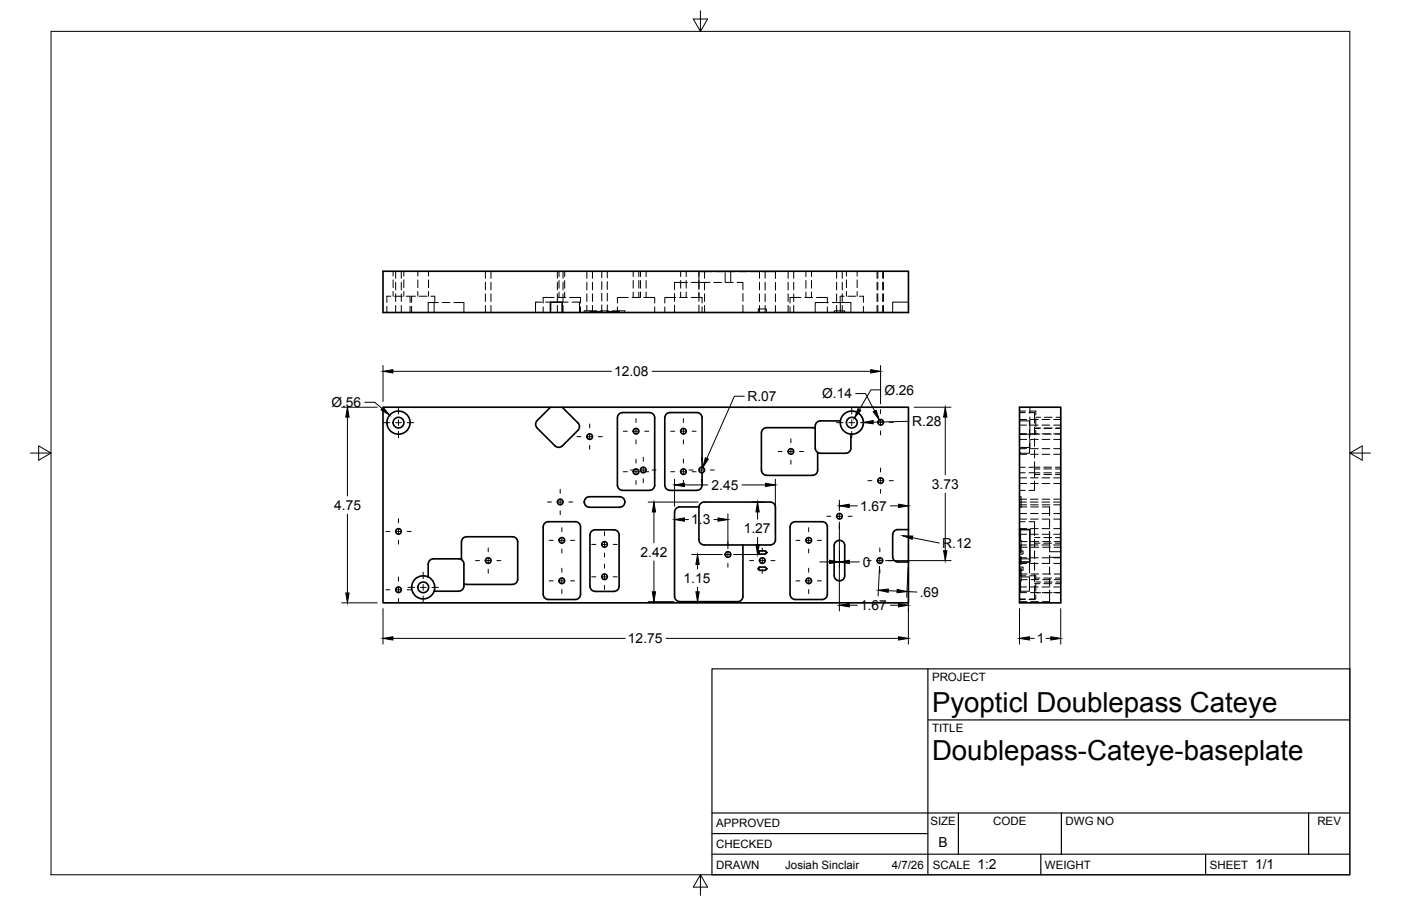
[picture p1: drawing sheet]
<svg xmlns="http://www.w3.org/2000/svg" width="432mm" height="279mm" viewBox="0 0 432 279" stroke-linecap="round" stroke-linejoin="round" font-family="sans-serif">
<!-- layer: Visible -->
<g fill="none" stroke="#000" stroke-width=".51">
<path d="M118 83.7h162v12.7h-106.7v-3.2h-3.6v3.2h-51.7zM169.7 96.4h3.6M118 125.6h162v60.3h-162zM169.7 125.6l-4.2 4.1a1.61 1.61 0 0 0 0 2.3l5.6 5.5a1.59 1.59 0 0 0 2.2 0l4.8-4.8a1.58 1.58 0 0 0 0-2.3l-4.8-4.8M251.2 132.1l-.8-.2h-14.1a1.58 1.58 0 0 0-1.6 1.6v11.5a1.62 1.62 0 0 0 1.6 1.6M251.3 138.2l.2 .8 .5 .5M252 139.6v5.4a1.58 1.58 0 0 1-1.6 1.6M259 129.8h-6.2a1.79 1.79 0 0 0-1.6 2.3v6.1M262.3 138.2a1.58 1.58 0 0 1-1.6 1.6h-7.9l-.8-.3M262.3 133.9v4.3M180.7 153.5l1-.3h9.3a1.63 1.63 0 0 1 1.6 1.6 1.63 1.63 0 0 1-1.6 1.6h-9.3a1.63 1.63 0 0 1-1.6-1.1 1.63 1.63 0 0 1 .6-1.8zM191.9 151.2h8.3"/>
<path d="M191.9 151.2a1.61 1.61 0 0 1-1.6-1.6v-20.8a1.58 1.58 0 0 1 1.6-1.6h8.3a1.58 1.58 0 0 1 1.6 1.6v20.8a1.58 1.58 0 0 1-1.6 1.6M206.5 151.2h8.3M207.9 157.9v26a1.58 1.58 0 0 0 1.6 1.6h17.9a1.62 1.62 0 0 0 1.6-1.6v-15.8h-12a1.62 1.62 0 0 1-1.6-1.6M215.4 156.3h-5.9a1.58 1.58 0 0 0-1.6 1.6M215.4 156.3a1.58 1.58 0 0 1 1.6-1.5h20.4a1.58 1.58 0 0 1 1.6 1.6v10.1M215.4 156.3v10.2M216.4 144.1v-15.3a1.58 1.58 0 0 0-1.6-1.6h-8.3a1.58 1.58 0 0 0-1.6 1.6v20.8a1.62 1.62 0 0 0 1.6 1.6M216.4 145.8v3.8a1.58 1.58 0 0 1-1.6 1.6M236.3 146.6h14.1M133.6 172.3h7.8l.8 .3M133.6 172.3a1.58 1.58 0 0 0-1.6 1.6v4M142.2 172.6l.6 .5 .2 .8v6.1a1.76 1.76 0 0 1-1.6 2.3h-7.6"/>
<path d="M142.2 172.6v-5.5a1.58 1.58 0 0 1 1.6-1.6h14.2a1.58 1.58 0 0 1 1.6 1.6v11.5M159.6 178.6a1.61 1.61 0 0 1-1.6 1.6h-14.2l-.8-.2M177.3 160.9h-8.3a1.58 1.58 0 0 0-1.6 1.6v20.8a1.62 1.62 0 0 0 1.6 1.6M177.3 160.9a1.58 1.58 0 0 1 1.6 1.6v20.8a1.58 1.58 0 0 1-1.6 1.6M233.8 175.1l.4-.2h1.5a.5 .5 0 0 1 .5 .5 .5 .5 0 0 1-.5 .5h-1.5a.5 .5 0 0 1-.4-.8zM233.8 170.1l.4-.2h1.5a.5 .5 0 0 1 .5 .5 .5 .5 0 0 1-.5 .5h-1.5a.5 .5 0 0 1-.4-.8zM239 166.5a1.58 1.58 0 0 1-1.6 1.5l-8.4 .1M257.8 166.9a1.63 1.63 0 0 1 2.5 1.3v9.3a1.63 1.63 0 0 1-1.6 1.6 1.63 1.63 0 0 1-1.6-1.6v-9.3zM280 163.3h-3.3a1.58 1.58 0 0 0-1.6 1.6v6.8a1.62 1.62 0 0 0 1.6 1.6h3.3M314.2 163.3h3.2v10h-3.2zM314.2 163.3v-37.7h12.7v60.3h-12.7v-12.6M169 184.9h8.3"/>
<path d="M181.8 180.8v-15.8a1.58 1.58 0 0 1 1.6-1.6h5.8a1.58 1.58 0 0 1 1.6 1.6v15.8M181.8 180.8a1.61 1.61 0 0 0 1.6 1.6h5.8a1.58 1.58 0 0 0 1.6-1.6M245.1 184.9h8.3M245.1 184.9a1.61 1.61 0 0 1-1.6-1.6v-20.8a1.58 1.58 0 0 1 1.6-1.6h8.3a1.58 1.58 0 0 1 1.6 1.6v20.8a1.58 1.58 0 0 1-1.6 1.6"/>
<circle cx="122.8" cy="130.3" r="1.65"/>
<circle cx="122.8" cy="130.3" r="3.6"/>
<circle cx="181.7" cy="134.7" r=".86"/>
<circle cx="196" cy="133" r=".86"/>
<circle cx="210.6" cy="133" r=".86"/>
<circle cx="243.8" cy="139.2" r=".86"/>
<circle cx="262.5" cy="130.3" r="1.65"/>
<circle cx="262.5" cy="130.3" r="3.6"/>
<circle cx="271.4" cy="130.2" r=".86"/>
<circle cx="172.7" cy="154.8" r=".86"/>
<circle cx="196" cy="145.5" r=".86"/>
<circle cx="198.3" cy="144.9" r=".86"/>
<circle cx="210.6" cy="145.5" r=".86"/>
<circle cx="216.3" cy="144.9" r=".86"/>
<circle cx="258.7" cy="159.2" r=".86"/>
<circle cx="271.4" cy="148.2" r=".86"/>
<circle cx="122.8" cy="163.9" r=".86"/>
<circle cx="150.5" cy="172.9" r=".86"/>
<circle cx="173.2" cy="179.1" r=".86"/>
<circle cx="173.2" cy="166.6" r=".86"/>
<circle cx="186.3" cy="177.9" r=".86"/>
<circle cx="186.3" cy="167.9" r=".86"/>
<circle cx="224.4" cy="171" r=".86"/>
<circle cx="235" cy="172.9" r=".86"/>
<circle cx="249.3" cy="166.6" r=".86"/>
<circle cx="249.3" cy="179.1" r=".86"/>
<circle cx="271.2" cy="172.9" r=".86"/>
<circle cx="122.8" cy="181.9" r=".86"/>
<circle cx="130.4" cy="181.1" r="1.65"/>
<circle cx="130.4" cy="181.1" r="3.6"/>
</g>
<g fill="#000">
<circle cx="233.7" cy="170.4" r=".25"/>
<circle cx="233.7" cy="175.4" r=".25"/>
<circle cx="236.2" cy="175.4" r=".25"/>
<circle cx="236.2" cy="170.4" r=".25"/>
</g>
<!-- layer: Hidden -->
<g fill="none" stroke="#000" stroke-width=".31">
<path d="M119.2 94.5v1.9M120.4 91.4h-1.2v1.9M121.2 83.7v1.4M121.2 86.3v2.4M121.2 89.9v1.5M121.6 91.4h2.4M121.9 83.7v2.1M121.9 87v2.4M121.9 90.6v2.4M121.9 94.2v2.2M123.7 83.7v2.1M123.7 87v2.4"/>
<path d="M123.7 90.6v2.4M123.7 94.2v2.2M124.5 83.7v1.4M124.5 86.3v2.4M124.5 89.9v1.5M125.2 91.4h1.2v1.9M126.4 94.5v1.9M126.9 94.5v1.9M128.1 91.4h-1.2v1.9M128.8 83.7v1.4M128.8 86.3v2.4M128.8 89.9v1.5"/>
<path d="M129.2 91.4h2.4M132.1 83.7v1.4M132.1 86.3v2.4M132.1 89.9v1.5M132.8 91.4h1.2v1.9M133.8 93.3v3.1M135.1 93.3h-3.1v3.1M136.3 93.3h2.4M139.9 93.3h3.1v3.1M142.2 96.4h4.5M147.9 96.4h2.4M149.6 83.7v2.1"/>
<path d="M149.6 87v2.4M149.6 90.6v2.4M149.6 94.2v2.2M151.3 83.7v2.1M151.3 87v2.4M151.3 90.6v2.4M151.3 94.2v2.2M151.5 96.4h2.4M155 96.4h4.6M167 93.2h-1.9v3.2M167.4 94.6v1.8M168.2 93.2h1.5"/>
<path d="M170.8 91.7h-3.4v1.8M171.8 83.7v2.1M171.8 87v2.4M171.8 90.6v2.4M171.8 94.2v2.2M172 91.7h2.3M172.3 83.7v1.6M172.3 86.5v2.4M172.3 90.1v1.6M173.3 93.2h1.8M173.5 83.7v2.1M173.5 87v2.4"/>
<path d="M173.5 90.6v2.4M173.5 94.2v2.2M174 83.7v1.6M174 86.5v2.4M174 90.1v1.6M175.6 91.7h3.3v1.8M176.3 93.2h2.3v3.2M178.9 94.6v1.8M180.9 83.7v2.1M180.9 87v2.4M180.9 90.6v2.4M180.9 94.2v2.2"/>
<path d="M182.6 83.7v2.1M182.6 87v2.4M182.6 90.6v2.4M182.6 94.2v2.2M183.9 95.9h-3.8v.5M185.1 95.9h2.4M185.5 83.7v2M185.5 86.9v2.4M185.5 90.4v2.4M185.5 94v2M185.7 96h-2.8a.64 .64 0 0 0-1.1 .4M186.9 96h2.9a.64 .64 0 0 1 1 .4"/>
<path d="M187.2 83.7v2M187.2 86.9v2.4M187.2 90.4v2.4M187.2 94v2M188.7 95.9h3.9v.5M190.3 94.6v1.8M193.7 91.7h-3.4v1.8M194.8 91.7h2.4M195.2 83.7v1.6M195.2 86.5v2.4M195.2 90.1v1.6M196.9 83.7v1.6"/>
<path d="M196.9 86.5v2.4M196.9 90.1v1.6M197.4 83.7v1.6M197.4 86.5v2.4M197.4 90.1v1.6M198.4 91.7h3.4v1.8M199.1 83.7v1.6M199.1 86.5v2.4M199.1 90.1v1.6M201.8 94.6v1.8M204.9 94.6v1.8M207.9 90.5v2.4"/>
<path d="M207.9 94.1v2.3M208.3 91.7h-3.4v1.8M209.4 91.7h2.4M209.8 83.7v1.6M209.8 86.5v2.4M209.8 90.1v1.6M211.5 83.7v1.6M211.5 86.5v2.4M211.5 90.1v1.6M211.9 87.1h-4v2.2M213 91.7h3.4v1.8M215.4 87.1h3.4"/>
<path d="M215.4 83.7v1.6M215.4 86.5v2.8M215.4 90.1v2.8M215.4 94.1v2.3M216.4 94.6v1.8M217.1 83.7v2.1M217.1 87v2.4M217.1 90.6v2.4M217.1 94.2v2.2M219.5 83.8h-4.1v3.3h-2.4M220 87.1h2.4M220.6 83.8h2.4"/>
<path d="M223.5 83.7v3.4M223.6 87.1h2.4M224.2 83.8h2.4M225.2 83.7v3.4M227.2 87.1h1.8v2.2M227.8 83.8h2.4M229 90.5v2.4M229 94.1v2.3M231.4 83.8h2.3M233.7 96.4v-1.1h2.5v1.1M234.1 83.7v2.1M234.1 87v2.4"/>
<path d="M234.1 90.6v2.4M234.1 94.2v2.2M234.7 96.4h4.5M234.9 83.8h4.1v2.1M235.8 83.7v2.1M235.8 87v2.4M235.8 90.6v2.4M235.8 94.2v2.2M239 87.1v2.4M239 90.7v2.3M239 94.2v2.2M240.4 96.4h2.3"/>
<path d="M242.9 83.7v2.1M242.9 87v2.4M242.9 90.6v2.4M242.9 94.2v2.2M243.5 94.6v1.8M243.9 96.4h2.4M244.6 83.7v2.1M244.6 87v2.4M244.6 90.6v2.4M244.6 94.2v2.2M246.9 91.7h-3.4v1.8M248.1 91.7h2.3"/>
<path d="M248.4 83.7v1.6M248.4 86.5v2.4M248.4 90.1v1.6M250.1 83.7v1.6M250.1 86.5v2.4M250.1 90.1v1.6M251.2 96.4h.8M251.6 91.7h3.4v1.8M252 96.4h.1M255 94.6v1.8M255.3 93.3h-4.1v3.1h-3.7M257.1 96.4v-.5h3.2v.5"/>
<path d="M257.9 83.7v2.1M257.9 87v2.4M257.9 90.6v2.4M257.9 94.2v2.2M259 96.4v-3.1h3.3v3.1M259.6 83.7v2.1M259.6 87v2.4M259.6 90.6v2.4M259.6 94.2v2.2M260.1 91.4h-1.1v1.9h-2.5M260.9 83.7v1.4M260.9 86.3v2.4"/>
<path d="M260.9 89.9v1.5M261.3 91.4h2.4M264.2 83.7v1.4M264.2 86.3v2.4M264.2 89.9v1.5M264.9 91.4h1.2v1.9M266.1 94.5v1.9M270.3 83.7v2.1M270.3 87v2.4M270.3 90.6v2.4M270.3 94.2v2.2M270.6 83.7v2.1"/>
<path d="M270.6 87v2.4M270.6 90.6v2.4M270.6 94.2v2.2M272.1 83.7v2.1M272.1 87v2.4M272.1 90.6v2.4M272.1 94.2v2.2M272.3 83.7v2.1M272.3 87v2.4M272.3 90.6v2.4M272.3 94.2v2.2M280 93.2h-4.9v3.2"/>
<path d="M314.2 129.8h3.1v1.5M314.2 131.9v2.7M314.2 135.8v3.8M314.2 139.6h.1M314.2 139.6v2.1M314.2 127.2h1.8M314.2 126.8h1.9M314.2 133.8h2.2M314.2 135.5h2.2M314.2 129.4h2.2M314.2 131.1h2.2M314.2 138.4h2.2"/>
<path d="M316.1 133.9h-1.9h3.1v1.6M317.1 127.2h1.8v3.3M317.3 136.7v3.1h-3.1M317.3 132.4v1.5h1.9v-1.2M317.3 126.8h1.9v1.2M317.4 128.6v5.9M317.4 135.7v2.3h-3.2M317.4 125.6v1.8M317.6 133.8h2.4M317.6 135.5h2.4M317.6 129.4h2.4M317.6 131.1h2.4"/>
<path d="M317.6 138.4h2.4M318.9 131.7v2.4M318.9 135.3v2.3M318.9 138.8v2.4M318.9 132.1h1.6M318.9 133.9h1.6M319.2 129.2v2.3M319.2 128.7h1.5M319.2 132h1.5M321.2 133.8h2.4M321.2 135.5h2.4M321.2 129.4h2.4"/>
<path d="M321.2 131.1h2.4M321.2 138.4h2.4M321.7 132.1h2.4M321.7 133.9h2.4M321.9 128.7h2.4M321.9 132h2.4M324.8 133.8h2.1M324.8 135.5h2.1M324.8 129.4h2.1M324.8 131.1h2.1M324.8 138.4h2.1M325.3 132.1h1.6"/>
<path d="M325.3 133.9h1.6M325.5 128.7h1.4M325.5 132h1.4M314.2 142.9v3.7M314.2 153.2h.5v3.2h-.5M314.2 154.8h2.2M314.2 156.3h2.3M314.2 144.1h1.8M314.2 145.8h1.8M314.2 151.2h1.8M314.2 158.4h2.2M314.2 153.9h2.2"/>
<path d="M314.2 155.7h2.2M314.2 147.4h2.2M314.2 149.1h2.2M314.2 140.1h2.2M317.1 144.1h1.8v3M317.1 145.8h3.4M317.5 154.8h2.4M317.6 158.4h2.4M317.6 153.9h2.4M317.6 155.7h2.4M317.6 147.4h2.4M317.6 149.1h2.4"/>
<path d="M317.6 140.1h2.4M317.7 156.3h2.4M318.9 148.3v2.9h-1.8M318.9 142.4v1.7h1.6M318.9 144.6h1.6M318.9 146.3h1.6M321.1 154.8h2.4M321.2 158.4h2.4M321.2 153.9h2.4M321.2 155.7h2.4M321.2 147.4h2.4M321.2 149.1h2.4"/>
<path d="M321.2 140.1h2.4M321.2 156.3h2.3v2.8M321.7 144.1h2.4M321.7 145.8h2.4M321.7 144.6h2.4M321.7 146.3h2.4M324.7 154.8h2.1v4.3M324.8 158.4h2.1M324.8 153.9h2.1M324.8 155.7h2.1M324.8 147.4h2.1M324.8 149.1h2.1"/>
<path d="M324.8 140.1h2.1M325.3 144.1h1.6M325.3 145.8h1.6M325.3 144.6h1.6M325.3 146.3h1.6M314.2 163.4a.66 .66 0 0 1 .4 1v2.5M314.2 177.9h3.1v4.4h-3.1M314.2 177.1v3.1M314.2 165.5v3.2M314.2 172.3h3.1v4.4M314.2 172.6h.1M314.2 166.6h.5v3.9"/>
<path d="M314.2 174.9h1.1v1h-1.1M314.2 170.9h1.1v-1h-1.1v2.4M314.2 173.5v2.4M314.2 168.1h2.2M314.2 160.9h1.8M314.2 177.6h1.9M314.2 163h2.2M314.2 164.8h2.2M314.2 172h2.2M314.2 173.8h2.2M314.2 160.1h2.2M314.6 178.8v2.5a.66 .66 0 0 1-.4 1.1"/>
<path d="M314.6 168.1v2.4M314.6 171.7v2.4M314.6 175.3v2.4M314.6 177h2M314.6 178.8h2M314.6 167h2M314.6 168.8h2M314.7 175.3v3.8h-.5M314.7 171.7v2.4M317.1 160.9h1.8v4.2M317.3 177.6h1.9v1.2M317.5 168.1h2.4"/>
<path d="M317.6 163h2.4M317.6 164.8h2.4M317.6 172h2.4M317.6 173.8h2.4M317.6 160.1h2.4M317.8 177h2.3M317.8 178.8h2.3M317.8 167h2.3M317.8 168.8h2.3M318.9 166.3v2.4M318.9 169.9v2.4M318.9 173.5v2.4"/>
<path d="M318.9 177.1v2.3M318.9 178.3h1.6M318.9 165.8h1.6M318.9 167.5h1.6M319.2 180v2.3M319.2 179.5h1.5M321.1 168.1h2.4M321.2 163h2.4M321.2 164.8h2.4M321.2 172h2.4M321.2 173.8h2.4M321.2 160.1h2.4"/>
<path d="M321.3 177h2.4M321.3 178.8h2.4M321.3 167h2.4M321.3 168.8h2.4M321.7 178.3h2.4M321.7 165.8h2.4M321.7 167.5h2.4M321.9 179.5h2.4M323.5 163.8v4.3M323.5 160.3v2.3M323.5 168.1v2M323.5 171.2v2.4"/>
<path d="M323.5 174.8v2.4M323.5 178.4v2.4M323.5 170.1h3.4M323.5 171.9h3.4M324.8 163h2.1M324.8 164.8h2.1M324.8 172h2.1M324.8 173.8h2.1M324.8 160.1h2.1M324.9 177h2M324.9 178.8h2M324.9 167h2"/>
<path d="M324.9 168.8h2M325.3 178.3h1.6M325.3 165.8h1.6M325.3 167.5h1.6M325.5 179.5h1.4M326.8 163.8v4.3h-2.1M326.8 160.3v2.3M314.2 180h.1M314.2 185.5h2.3M314.2 184.9h1.8M314.2 184.7h1.9M314.2 181h2.2"/>
<path d="M314.2 182.8h2.2M317.6 181h2.4M317.6 182.8h3.1M317.7 185.5h2.4M318.9 180.6v4.3h-1.8M318.9 180h1.6M319.2 183.5v1.2h-1.9M321.2 181h2.4M321.2 182.8h3.1M321.7 180h2.4M323.5 182v3.5h-2.3M324.8 181h2.1"/>
<path d="M324.8 182.8h2.1M325.3 180h1.6"/>
</g>
<!-- layer: Border -->
<path d="M15.7 9.7h400.3v260.1h-400.3zM215.9 3.3v6.4l-2.2-3.8h4.4l-2.2 3.8M9.4 139.7h6.3l-3.8-2.2v4.4l3.8-2.2M416 139.7l3.8 2.2v-4.4l-3.8 2.2h6.4M215.9 269.8l2.2 3.8h-4.4l2.2-3.8v6.3" fill="none" stroke="#000" stroke-width=".31"/>
<!-- layer: Titleblock -->
<path d="M219.4 206.3h196.6v63.5h-196.6zM286 206.3v63.5M286 222h130M219.4 257.1h66.6M219.4 250.7h196.6M295.4 250.7v12.7M327.1 250.7v12.7M403.3 250.7v12.7M219.4 263.4h196.6M320.8 263.4v6.4M371.6 263.4v6.4" fill="none" stroke="#000" stroke-width=".36"/>
<!-- layer: Smart Centers -->
<g fill="none" stroke="#000" stroke-width=".31">
<path d="M118.1 130.3h2M121.9 130.3h1.8M122.8 125.6v2.1M122.8 129.5v1.7M122.8 133v2M125.5 130.3h2M177.8 134.7h1.2M180.8 134.7h1.8M181.7 130.7v1.3M181.7 133.8v1.8M181.7 137.3v1.3M184.4 134.7h1.3"/>
<path d="M192.1 133h1.2M195.1 133h1.8M196 129.1v1.2M196 132.1v1.8M196 135.7v1.2M198.7 133h1.2M206.7 133h1.2M209.7 133h1.8M210.6 129.1v1.2M210.6 132.1v1.8M210.6 135.7v1.2M213.3 133h1.2"/>
<path d="M239.8 139.2h1.3M242.8 139.2h1.8M243.8 135.3v1.2M243.8 138.3v1.8M246.4 139.2h1.2M257.8 130.3h2M261.6 130.3h1.8M262.5 125.6v2.1M262.5 129.5v1.7M262.5 133v2M265.2 130.3h2M267.5 130.2h1.2"/>
<path d="M270.5 130.2h1.8M271.4 126.3v1.3M271.4 129.3v1.8M271.4 132.9v1.3M274.1 130.2h1.2M122.8 160v1.2M168.7 154.8h1.3M171.7 154.8h1.8M172.7 150.9v1.2M172.7 153.9v1.8M172.7 157.5v1.2M175.3 154.8h1.3"/>
<path d="M192.1 145.5h1.2M194.4 144.9h1.2M195.1 145.5h1.8M196 141.6v1.2M196 144.6v1.8M196 148.2v1.2M197.4 144.9h1.8M198.3 141v1.3M198.3 144.1v1.7M198.3 147.6v1.3M198.7 145.5h1.2M201 144.9h1.2"/>
<path d="M206.7 145.5h1.2M209.7 145.5h1.8M210.6 141.6v1.2M210.6 144.6v1.8M210.6 148.2v1.2M212.4 144.9h1.2M213.3 145.5h1.2M215.4 144.9h1.8M216.3 141v1.3M216.3 144.1v1.7M216.3 147.6v1.3M218.9 144.9h1.3"/>
<path d="M243.8 141.9v1.3M254.8 159.2h1.2M257.8 159.2h1.8M258.7 155.3v1.2M258.7 158.3v1.8M261.4 159.2h1.2M267.5 148.2h1.2M270.5 148.2h1.8M271.4 144.3v1.3M271.4 147.3v1.8M271.4 150.9v1.2M274.1 148.2h1.2"/>
<path d="M118.9 163.9h1.2M121.9 163.9h1.8M122.8 163v1.8M122.8 166.6v1.2M122.8 178v1.2M125.5 163.9h1.2M130.4 176.4v2.1M146.6 172.9h1.2M149.6 172.9h1.8M150.5 169v1.2M150.5 172v1.8M150.5 175.6v1.2"/>
<path d="M153.1 172.9h1.3M169.2 179.1h1.3M169.2 166.6h1.3M172.3 179.1h1.8M172.3 166.6h1.8M173.2 162.7v1.3M173.2 165.7v1.8M173.2 169.3v1.2M173.2 175.2v1.3M173.2 178.2v1.8M175.9 179.1h1.2M175.9 166.6h1.2"/>
<path d="M182.4 177.9h1.2M182.4 167.9h1.2M185.4 177.9h1.8M185.4 167.9h1.8M186.3 164v1.2M186.3 167v1.8M186.3 170.6v1.2M186.3 174v1.2M186.3 177v1.8M189 177.9h1.2M189 167.9h1.2M220.4 171h1.3"/>
<path d="M223.5 171h1.7M224.3 167.1v1.2M224.3 170.1v1.8M224.3 173.7v1.2M227 171h1.3M231 172.9h1.3M234 172.9h1.8M234.9 169v1.2M234.9 172v1.8M234.9 175.6v1.2M237.6 172.9h1.2M245.3 179.1h1.2"/>
<path d="M245.3 166.6h1.2M248.3 179.1h1.8M248.3 166.6h1.8M249.2 162.7v1.3M249.2 165.7v1.8M249.2 169.3v1.2M249.2 175.2v1.3M249.2 178.2v1.8M251.9 179.1h1.3M251.9 166.6h1.3M258.7 161.9v1.2M267.3 172.9h1.2"/>
<path d="M270.3 172.9h1.8M271.2 169v1.2M271.2 172v1.8M271.2 175.6v1.2M273.8 172.9h1.3M118.9 181.9h1.2M121.9 181.9h1.8M122.8 181v1.8M122.8 184.6v1.2M125.5 181.9h1.2M125.7 181.1h2.1M129.5 181.1h1.8"/>
<path d="M130.4 180.3v1.7M130.4 183.8v2M133.1 181.1h2M173.2 181.8v1.2M186.3 180.6v1.2M249.2 181.8v1.2"/>
</g>
<!-- layer: FD_Dimensions -->
<g fill="none" stroke="#000" stroke-width=".31">
<path d="M118 112.7v11.1M121.1 114.5h67.3M201 114.5h67.4M271.4 112.7v11.8M105.3 125.6h11M107.1 128.6v24.3M112.4 124.1h3.1l2.3 1.9M229.4 122.2h-3l-8.6 19.2M263.7 121.4h3.1l2.8 5.4M265.6 128.6a3.6 3.6 0 0 1-1.6 5M271.5 120.2h-3.1l-3.5 6.1M280.2 129.9l-11.1 .3"/>
<path d="M281.7 125.6h11.4M291.3 128.6v17.8M107.1 158.6v24.3M199.8 154.8h15.4M201.5 157.9v9.5M207.9 147.8v8.3M207.9 159.7v2.3M210.9 149.5h7.3M224.3 158.5v10.7M228.7 149.5h7.2M231.7 154.8h3.9M233.5 157.9v2.2"/>
<path d="M239 147.8v16.9M258.7 154.2v3.2M261.7 156h2.5M274.4 156h2.5M291.3 152.1v17.7M201.5 173v9.5M210.9 160.2h1.3M213.2 171h9.4M215 174.1v1.4M220 160.2h1.3M226.1 171h9.2M233.5 165.7v2.3"/>
<path d="M252.6 173.3h3.1M258.7 161v27.4M258.7 170v5.1v-5.1M261.8 173.3h3M271.1 174.7l-.5 9.1M272.9 172.9h20.2M279.9 175.1l-.5 9.1M280 165.1v33.5M281.2 165.8l8.3 1.7M105.3 185.9h11M118 187.7v10.9M121.1 196.9h71.6"/>
<path d="M199.8 185.5h7.9M205.3 196.9h71.6M213.2 185.5h3.8M215 181.1v1.4M261.7 186.6h2.5M273.8 182.2l2.7 .1M274.4 186.6h2.5M279.5 182.4l3.1 .2M314.2 187.7v10.9M317.3 196.9h1.4M322.4 196.9h1.5M326.9 187.7v10.9"/>
</g>
<g fill="#000" stroke="#000" stroke-width=".31">
<path d="M118 114.5l3.1-.5v1zM268.4 114l3 .5-3 .5zM107.1 125.6l.5 3h-1zM118.1 125.6l2 2.4-2.6-1.6zM264.4 126l.9 .5-2 2.4zM266.1 130.3l3-.6v1zM269.1 127l.9-.5 1 3zM291.3 125.6l.5 3h-1zM201.5 154.8l.6 3.1h-1.1zM207.9 160.2l3-.5v1zM207.9 149.5l3-.5v1.1zM217.4 141.2l.9 .4-1.7 2.6z"/>
<path d="M221.3 159.7l3 .5-3 .5zM233.5 154.8l.5 3.1h-1zM235.9 149l3.1 .5-3.1 .6zM258.7 156l3-.5v1zM276.9 155.5l3.1 .5-3.1 .5zM215 171l.5 3.1h-1zM233 168h1l-.5 3zM255.7 172.8l3 .5-3 .5zM258.7 173.3l3.1-.5v1zM278.2 165.2l3.1 .1-.2 1zM290.8 169.8h1l-.5 3.1zM106.6 182.9h1l-.5 3z"/>
<path d="M118 196.9l3.1-.5v1zM201 182.5h1.1l-.6 3zM214.5 182.5h1l-.5 3zM258.7 186.6l3-.5v1.1zM270.7 182l3.1-.3-.1 1zM276.5 181.8l3 .6-3 .4zM276.9 196.4l3.1 .5-3.1 .5zM276.9 186.1l3.1 .5-3.1 .6zM314.2 196.9l3.1-.5v1zM323.9 196.4l3 .5-3 .5z"/>
</g>
<g font-size="8.5">
<text x="287.3" y="219.5">Pyopticl Doublepass Cateye</text>
<text x="287.3" y="234.5">Doublepass-Cateye-baseplate</text>
</g>
<g font-size="4.3">
<text x="189.3" y="116">12.08</text>
<text x="102.1" y="125.5">Ø.56</text>
<text x="230.4" y="123.7">R.07</text>
<text x="253.4" y="122.8">Ø.14</text>
<text x="272.6" y="121.7">Ø.26</text>
<text x="281.2" y="131.4">R.28</text>
<text x="219.3" y="151">2.45</text>
<text x="287.2" y="150.7">3.73</text>
<text x="103" y="157.2">4.75</text>
<text x="213" y="161.7">1.3</text>
<text x="265.1" y="157.5">1.67</text>
<text x="229.2" y="164.4">1.27</text>
<text x="197.4" y="171.7">2.42</text>
<text x="290.4" y="169">R.12</text>
<text x="210.7" y="179.8">1.15</text>
<text x="265.9" y="174.8">0</text>
<text x="283.5" y="184.1">.69</text>
<text x="265.1" y="188.2">1.67</text>
<text x="193.5" y="198.4">12.75</text>
<text x="319.6" y="198.4">1</text>
<text x="289.3" y="261.2">B</text>
<text x="301.2" y="268.1">1:2</text>
<text x="386.8" y="268.1">1/1</text>
</g>
<g font-size="3.5">
<text x="287.3" y="210.1">PROJECT</text>
<text x="287.3" y="225.8">TITLE</text>
<text x="220.7" y="255.2">APPROVED</text>
<text x="286.7" y="254.5">SIZE</text>
<text x="306.1" y="254.5">CODE</text>
<text x="328.4" y="254.5">DWG NO</text>
<text x="406" y="254.5">REV</text>
<text x="220.7" y="261.5">CHECKED</text>
<text x="220.7" y="267.9">DRAWN</text>
<text x="242" y="267.9">Josiah Sinclair</text>
<text x="274.8" y="267.9">4/7/26</text>
<text x="287.5" y="267.9">SCALE</text>
<text x="322.1" y="267.9">WEIGHT</text>
<text x="372.9" y="267.9">SHEET</text>
</g>
</svg>
